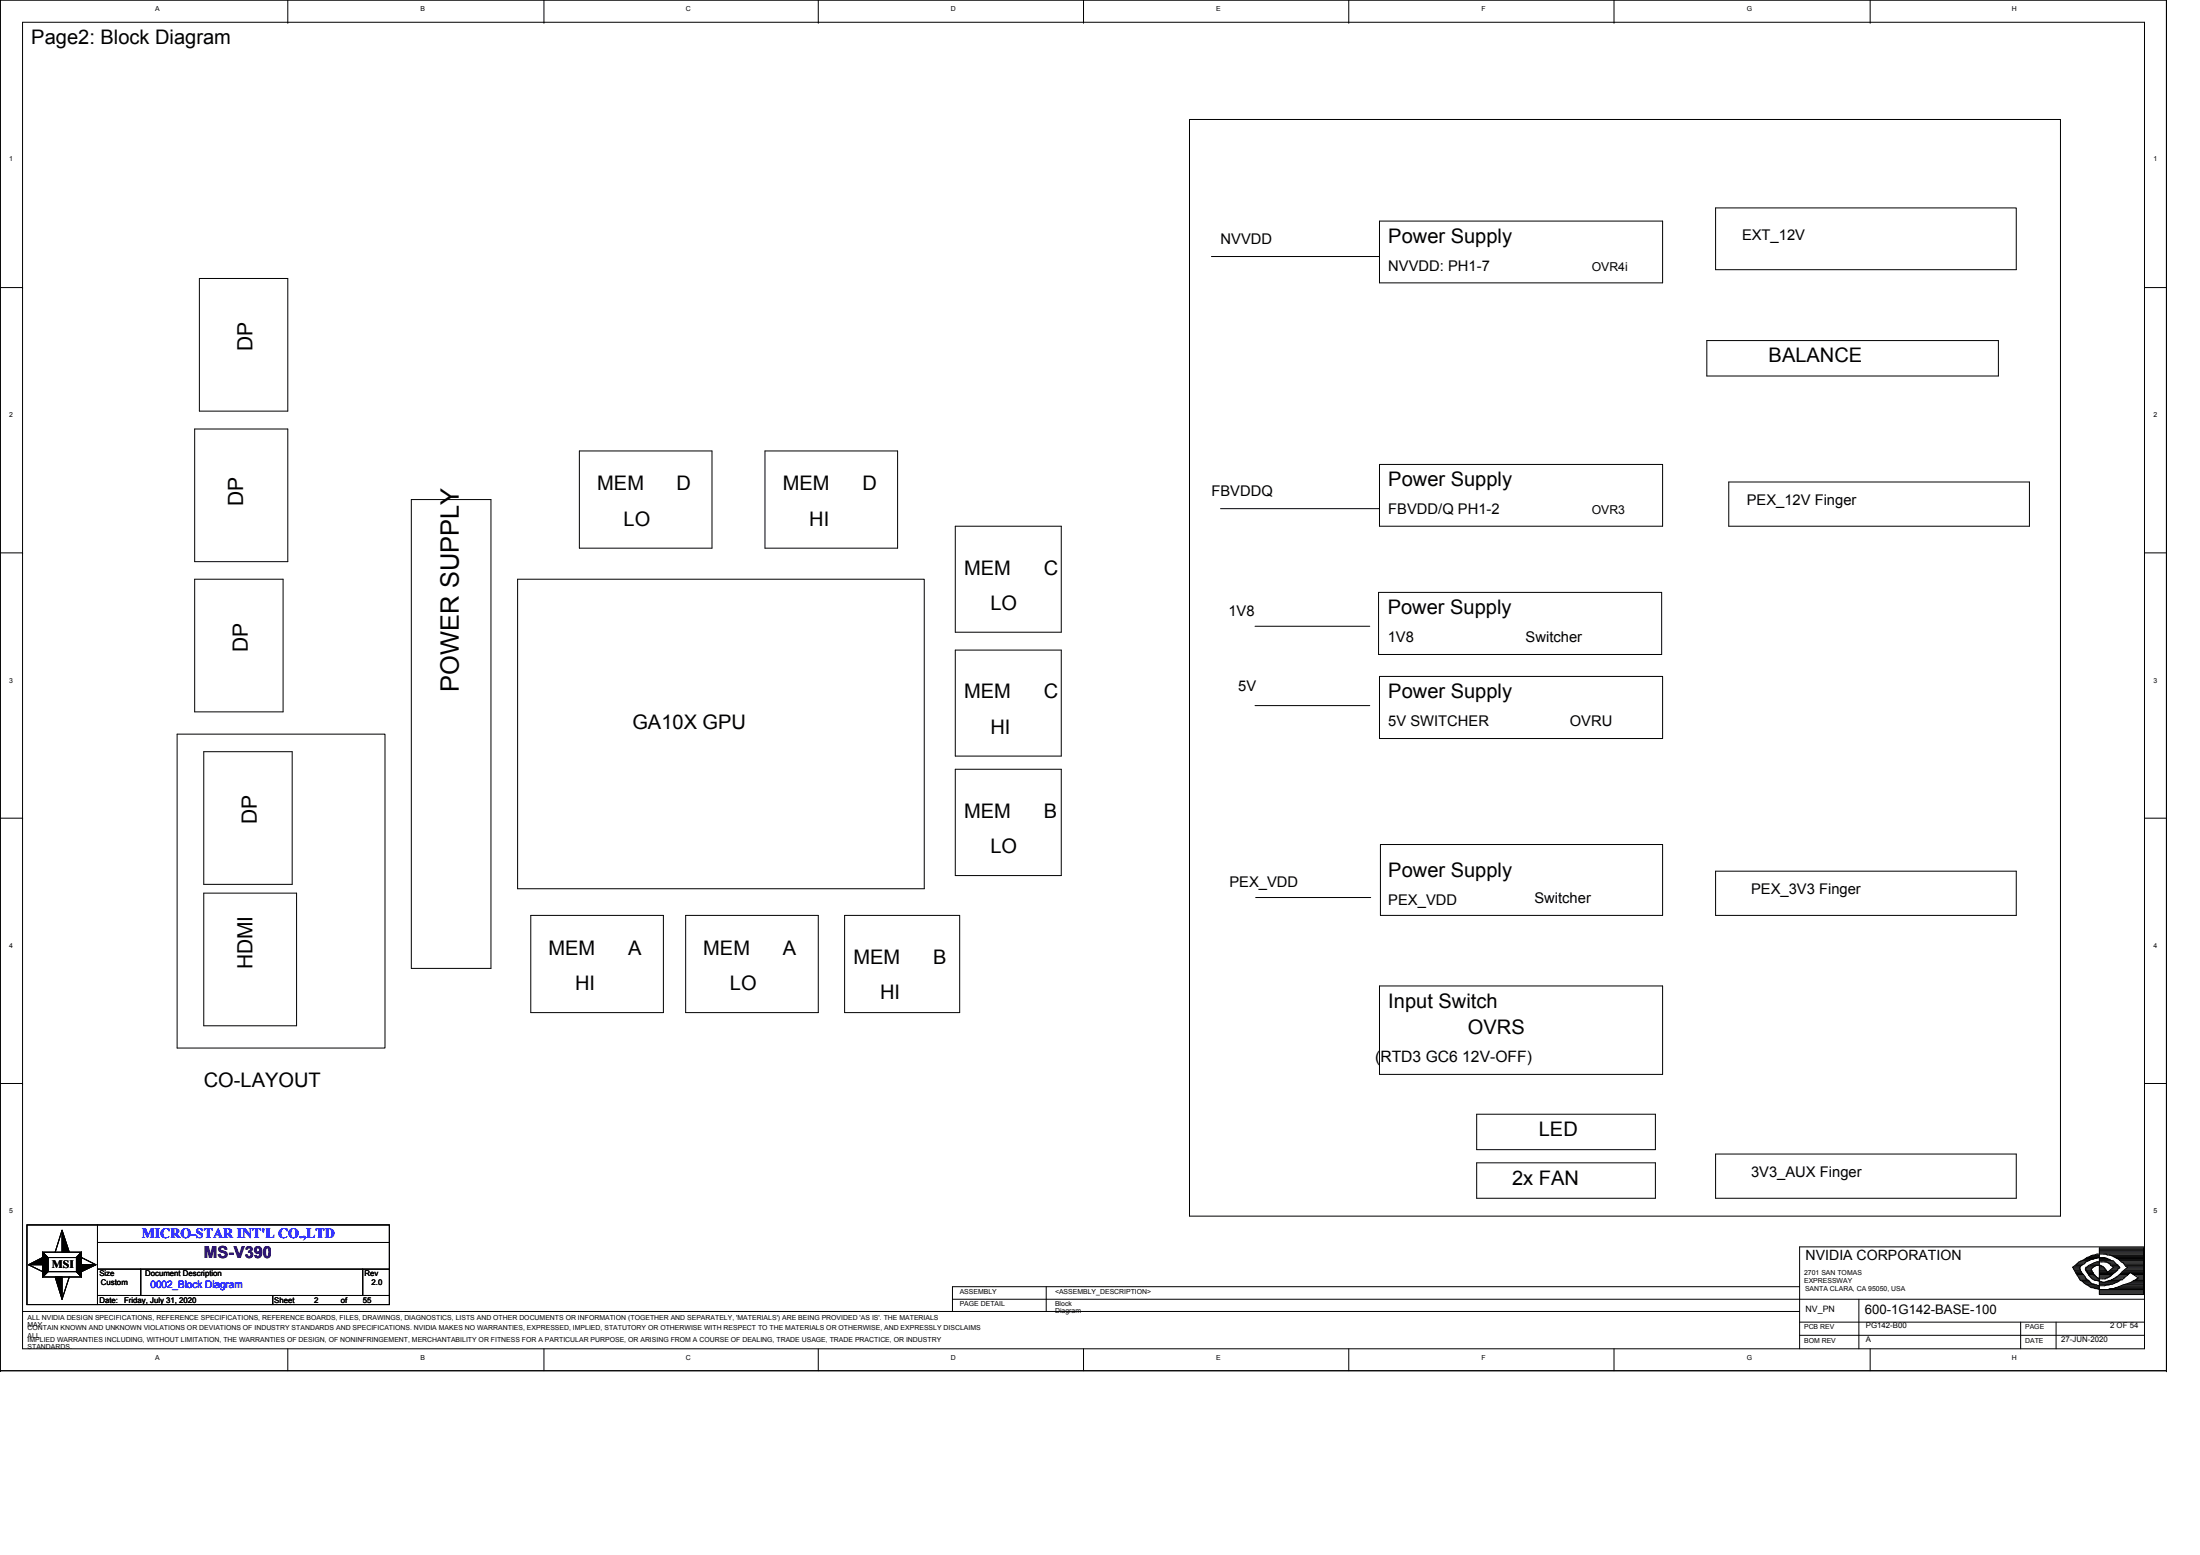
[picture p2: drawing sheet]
<svg xmlns="http://www.w3.org/2000/svg" width="297mm" height="210mm" viewBox="0 0 297 210" stroke-linecap="round" stroke-linejoin="round" font-family="sans-serif">
<g fill="none" stroke="#000" stroke-width=".14">
<path d="M0 0h.1M0 0h292.5v185M0 0v185M3 3h286.5v179.1h-286.5zM38.9 3h.1M38.9 0v3M73.4 3h.1M73.4 0v3M110.5 3h.1M110.5 0v3M146.3 3h.1M146.3 0v3"/>
<path d="M160.6 16.1h117.6v148.1h-117.6zM182.1 3h.1M182.1 0v3M217.9 3h.1M217.9 0v3M252.5 3h.1M252.5 0v3M0 38.8h3M3 38.8h.1M26.9 37.6h12v17.9h-12zM163.6 34.6h22.7v3.6h38.2v-8.4h-38.2v4.8M231.6 28.1h40.6v8.3h-40.6z"/>
<path d="M289.5 38.8h3M26.3 57.9h12.6v17.9h-12.6zM230.4 46h39.4v4.8h-39.4zM0 74.6h3M3 74.6h.1M26.3 78.2h11.9v17.9h-11.9zM55.5 67.4h10.8v63.3h-10.8zM69.9 78.2h54.9v41.8h-54.9zM78.2 60.9h17.9v13.1h-17.9zM103.3 60.9h17.9v13.1h-17.9zM129 71h14.3v14.3h-14.3zM164.8 68.7h21.5"/>
<path d="M186.1 80h38.3v8.3h-38.3zM186.3 62.7h38.2v8.3h-38.2zM233.4 65.1h40.6v5.9h-40.6zM289.5 74.6h3M23.9 99.1h28.1v42.4h-28.1zM129 87.8h14.3v14.3h-14.3zM169.5 95.2h15.4M169.5 84.5h15.4M186.3 91.3h38.2v8.4h-38.2zM0 110.4h3M3 110.4h.1M27.5 101.5h11.9v17.9h-11.9z"/>
<path d="M129 103.8h14.3v14.4h-14.3zM186.4 114h38.1v9.6h-38.1zM231.6 117.6h40.6v6h-40.6zM289.5 110.4h3M27.5 120.6h12.5v17.9h-12.5zM71.7 123.6h17.9v13.1h-17.9zM92.6 123.6h17.9v13.1h-17.9zM114 123.6h15.6v13.1h-15.6zM169.5 121.2h15.6M186.3 133.1h38.2v11.9h-38.2zM0 146.3h3M3 146.3h.1"/>
<path d="M199.4 157h24.1v4.7h-24.1zM199.4 150.4h24.1v4.8h-24.1zM231.6 155.8h40.6v5.9h-40.6zM289.5 146.3h3M3 177h240M3.6 165.3h49v10.8h-49zM3.8 170.7l2 1M3.8 170.7l2-1v1zM5.8 169h5.2v3.4h-5.2zM5.8 169l.7 .7v2l-.7 .7zM5.8 169l.7 .7M6.5 169.7h3.8v2h-3.8z"/>
<path d="M6.5 171.7l-.7 .7M7.4 172.4h1v3zM8.4 166.1l1 2.9h-1zM8.4 166.1l-1 2.9M9.4 172.4l-1 3M10.3 171.7l.7 .7M11 169v3.4l-.7-.7v-2zM11 169l-.7 .7M11 169.7l2 1M11 170.7h2l-2 1zM13.2 174.9h39.4M13.2 171.3h39.4"/>
<path d="M13.2 167.7h39.4M13.2 165.3v10.8M19 171.3v3.6M36.8 174.9v1.2M49 171.3v3.6M128.6 175.4h160.9M141.3 173.7v3.3M243 173.7h-114.4v3.3M243 178.5h46.5M251 175.4v6.7M272.8 178.5v3.6M277.6 178.5v3.6"/>
<path d="M279.9 171.1h.9M279.9 171.1l.2 .4M280 171.2h.8M280 171.3h.8M280.1 170.9h.8M280.1 171.4h.8M280.1 171.5h.8M280.1 171.5l.2 .4M280.2 170.8h.8M280.2 171.8h.8M280.2 171.7h.8M280.3 170.7h.9"/>
<path d="M280.3 171.9l.4 .6M280.3 171.9h.9M280.4 170.6h.9M280.4 170.6l-.5 .5M280.4 172h.9M280.4 172.1h.9M280.6 170.5h.9M280.6 172.2h.8M280.7 172.5l.2 .3 1.1 .8M280.7 172.4h.8M280.7 172.5h.9M280.8 171.1v.1"/>
<path d="M280.8 171.2v.1M280.8 171.3l.1 .1M280.8 172.6h1M280.9 170.9l-.1 .2M280.9 170.2h1M280.9 171.4v.1M280.9 171.5l.3 .4M280.9 172.8h.9M281 172.8h1M281.2 170.7l-.3 .2M281.2 170.1h.9M281.2 171.9l.1 .1"/>
<path d="M281.2 173h.9M281.3 172l.3 .6 .4 .2M281.3 173.1h.9M281.4 170h.9M281.5 169.9h1.4M281.5 173.2h.8M281.6 170.3l-.4 .4M281.6 173.3h1.1M281.6 171.5h.9M281.6 171.4h.7M281.6 171.5l.2 .2M281.6 171.4v.1"/>
<path d="M281.6 171.3v.1M281.6 171.2l-.1 .1h.1M281.6 171.2h.9M281.6 171.3h.7M281.8 171.1h-.2v.1M281.8 173.4h1.1M281.8 171.8h.8M281.8 171.1h.8M281.9 169.7h1.5M281.9 171.9h.7M281.9 170.9h1M282 173.6h1.4"/>
<path d="M282 172.1h.9M282 172h.7M282 172.1l.3 .4h1M282 173.6l.3 .2 1.1 .3M282 172.8l.3 .4M282.1 170.1l-.5 .2h-.8M282.1 169.6h1.3M282.1 172.2h.8M282.1 170.8h1.1M282.2 173.7h1.2M282.2 172.4h.9M282.3 170l-.2 .1"/>
<path d="M282.3 169.5h1.1M282.3 172.5l.2 .1h.9M282.3 169.5l-1.6 .8-.3 .3M282.3 173.2l.4 .1M282.3 170.7h1.1M282.5 173.8h.9M282.5 171.7h-.7l.2 .4M282.5 172.6l.4 .2 .8 .2a.75 .75 0 0 0 .8 0M282.5 171.7l.1 .1M282.6 171.1l-.3 .2 .2 .4M282.6 171.8l.1 .2M282.6 170.6h.8"/>
<path d="M282.7 172l.2 .2M282.7 173.3l.4 .1a1.69 1.69 0 0 0 1.4 0h.3M282.7 172.8h.7M282.9 169.9l-.6 .1M282.9 169.4h.5M282.9 169.4l-.6 .1M282.9 170.5h.5M282.9 173.9h.5M282.9 172.8h.5M282.9 172.2l.2 .2M283.1 172.4l.3 .2M283.4 171.8h2.2"/>
<path d="M283.4 174.1h6M283.4 169.7l-.5 .2M283.4 169h6M283.4 168.6h6M283.4 169.2h6M283.4 168.8h6M283.4 168.7h6M283.4 168.9h6M283.4 174.2h6M283.4 174.7h6M283.4 174.5h6M283.4 174.4h6"/>
<path d="M283.4 174.3h6M283.4 172.5h1.1M283.4 172.4h1.4M283.4 173.1h2.3M283.4 172.2h1.6M283.4 172.1h1.7M283.4 173.2h2.1M283.4 173.3h1.7M283.4 172h1.8M283.4 171.9h2M283.4 173.4h1.4M283.4 171.5h1"/>
<path d="M283.4 171.4h.9M283.4 171.2h.8M283.4 169.9h1.1M283.4 170h1.4M283.4 170.1h1.6M283.4 170.2h1.8M283.4 168.4h6v6.3h-6zM283.4 170.9h.4M283.4 174.1h1M283.4 169.7h.8l.3 .2M283.4 171.1h.6M283.4 171.3h.9"/>
<path d="M283.4 171.7h1.1M283.8 170.9l-.1-.1h-.6l-.5 .3M283.8 170.9h.1l.3 .3M284.2 169.3h5.2M284.2 171.2l.1 .2M284.3 170.3h1.1M284.3 171.4h.1l.1 .3M284.4 170.3l.2 .2M284.4 169.3h-.4a1.7 1.7 0 0 0-1.1 .1M284.4 170.3a3.3 3.3 0 0 0-2.4 .5l-.2 .3M284.4 170.3h.1M284.4 169.3l.1 .1 .6 .1"/>
<path d="M284.4 169.3h.1M284.4 174.1h.1M284.5 169.9l.4 .1 .1 .1M284.5 172.5h-.1a.91 .91 0 0 1-1 .1M284.5 173h1.4M284.6 170.5h1M284.6 170.5l.8 .6M284.6 171.7h1.1M284.8 170.6h.9M284.8 169.4h4.6M284.8 172.4l-.3 .1M284.8 172.4h.1"/>
<path d="M284.9 172.8h1.3M284.9 171.5h.9M285 172.2l-.2 .2M285 170.7h.8M285 171.4h.9M285 170.1a1.19 1.19 0 0 1 .8 .6h.1v.1M285.1 172.1l-.1 .1M285.1 171.3h.8M285.1 170.8h.8M285.1 172.8h1.3M285.1 169.5h4.3M285.1 173.9h4.3"/>
<path d="M285.1 172.8l-.6 .2M285.1 169.5l.3 .1M285.2 170.9h.9M285.2 171.2h.9M285.4 171.1h.8M285.4 172.6h1.1M285.4 169.6h4M285.4 171.1l-.9 .7v-.1M285.4 172.6l-.3 .2M285.4 171.1h.1M285.4 171.9l-.3 .2M285.4 169.6l.4 .3"/>
<path d="M285.5 173.2l-.7 .2M285.6 172.5h1.2M285.6 173.8h3.8M285.6 169.7h3.8M285.7 172.4h1.2M285.8 169.9h3.6M285.8 169.9l.9 .6M285.8 171.5l-.4 .4M285.9 171.3l-.1 .2M285.9 172.2h1.1M285.9 170.8l.2 .1M286.1 171.2l-.2 .1"/>
<path d="M286.1 172.1h1.2M286.1 173.7h3.3M286.1 170h3.3M286.1 173.7l-.7 .2-1 .2M286.1 170.9l.1 .2M286.2 171.1v.1h-.1M286.2 172h1.2M286.2 170.1h3.2M286.2 172l-.8 .6M286.3 171.9h1.2M286.4 170.2h3M286.4 173.6h3"/>
<path d="M286.5 170.3h2.9M286.5 171.8h2.9M286.7 170.5h2.7M286.7 170.5l.3 .4 .3 .2M286.7 171.7h2.7M286.8 172.5l-.3 .3h-.2l-.2 .2-.6 .2M286.8 173.4h2.6M286.8 170.6h2.6M286.8 171.5h2.6M286.9 170.7h2.5M286.9 171.4h2.5M287 170.8h2.4"/>
<path d="M287 171.3h2.4M287.1 170.9h2.3M287.1 171.2h2.3M287.1 173.3h2.3M287.3 172.1l-.5 .4M287.3 171.1l-1.1 .9M287.3 171.1h2.1M287.5 173.2h1.9M287.6 171.8l-.3 .3M287.6 171.8l.3 .1M287.6 171.8h.1M287.7 173.1h1.7"/>
<path d="M287.9 171.9h1.5M287.9 171.9l.8 .6M288 172h1.4M288 173h1.4M288.1 172.8h1.3M288.1 172.8l-.4 .3-1.6 .6M288.2 172.1h1.2M288.3 172.8h1.1M288.4 172.6h1M288.4 172.2h1M288.7 172.5l-.6 .3M288.7 172.4h.7"/>
<path d="M288.7 172.5h.7M289.5 168.3h-46.5v13.8M0 185h.1M0 185h292.5M38.9 182.1v2.9M73.4 182.1v2.9M110.5 182.1v2.9M146.3 182.1v2.9M182.1 182.1v2.9M217.9 182.1v2.9M243 180.2h46.5M252.5 182.1v2.9"/>
<path d="M292.5 185h.1"/>
</g>
<g fill="#000">
<path d="M3.8 170.7l2-1v1zM8.4 166.1l1 2.9h-1zM7.4 172.4h1v3zM11 170.7h2l-2 1z"/>
<path d="M5.8 169l.7 .7v2l-.7 .7z" fill-rule="evenodd"/>
<path d="M5.8 169l.7 .7v2l-.7 .7z" fill-rule="evenodd"/>
<path d="M5.8 169l.7 .7v2l-.7 .7z" fill-rule="evenodd"/>
<path d="M11 169v3.4l-.7-.7v-2z" fill-rule="evenodd"/>
<path d="M11 169v3.4l-.7-.7v-2z" fill-rule="evenodd"/>
<path d="M11 169v3.4l-.7-.7v-2z" fill-rule="evenodd"/>
</g>
<text font-size="3.4" x="61.9" y="93.3" transform="rotate(-90 61.9 93.3)">POWER SUPPLY</text>
<g font-size="2.8">
<text x="34.1" y="47.4" transform="rotate(-90 34.1 47.4)">DP</text>
<text x="32.8" y="68.3" transform="rotate(-90 32.8 68.3)">DP</text>
<text x="33.5" y="88" transform="rotate(-90 33.5 88)">DP</text>
<text x="34.7" y="111.3" transform="rotate(-90 34.7 111.3)">DP</text>
<text x="34.1" y="130.9" transform="rotate(-90 34.1 130.9)">HDMI</text>
</g>
<g font-size="2.7">
<text x="4.2" y="5.9">Page2: Block Diagram</text>
<text x="187.4" y="32.8">Power Supply</text>
<text x="238.8" y="48.9">BALANCE</text>
<text x="187.4" y="65.6">Power Supply</text>
<text x="80.6" y="66.2">MEM</text>
<text x="84.2" y="71">LO</text>
<text x="91.4" y="66.2">D</text>
<text x="105.7" y="66.2">MEM</text>
<text x="109.3" y="71">HI</text>
<text x="116.5" y="66.2">D</text>
<text x="130.2" y="77.6">MEM</text>
<text x="140.9" y="77.6">C</text>
<text x="133.7" y="82.3">LO</text>
<text x="187.4" y="82.9">Power Supply</text>
<text x="130.2" y="94.3">MEM</text>
<text x="140.9" y="94.3">C</text>
<text x="187.4" y="94.3">Power Supply</text>
<text x="85.4" y="98.4">GA10X GPU</text>
<text x="133.7" y="99">HI</text>
<text x="130.2" y="110.4">MEM</text>
<text x="140.9" y="110.4">B</text>
<text x="133.7" y="115.1">LO</text>
<text x="187.4" y="118.4">Power Supply</text>
<text x="74" y="128.9">MEM</text>
<text x="84.8" y="128.9">A</text>
<text x="94.9" y="128.9">MEM</text>
<text x="105.7" y="128.9">A</text>
<text x="115.2" y="130.1">MEM</text>
<text x="126" y="130.1">B</text>
<text x="77.6" y="133.6">HI</text>
<text x="98.5" y="133.6">LO</text>
<text x="118.8" y="134.8">HI</text>
<text x="187.4" y="136.1">Input Switch</text>
<text x="198.2" y="139.6">OVRS</text>
<text x="27.5" y="146.8">CO-LAYOUT</text>
<text x="207.8" y="153.3">LED</text>
<text x="204.2" y="159.9">2x FAN</text>
</g>
<text font-size="2.2" fill="#400080" x="27.5" y="169.8">MS-V390</text>
<text font-size="2.1" x="185.7" y="143.3">(RTD3 GC6 12V-OFF)</text>
<g font-size="2">
<text x="164.8" y="33">NVVDD</text>
<text x="235.2" y="32.4">EXT_12V</text>
<text x="187.4" y="36.6">NVVDD: PH1-7</text>
<text x="163.6" y="67">FBVDDQ</text>
<text x="187.4" y="69.4">FBVDD/Q PH1-2</text>
<text x="235.8" y="68.2">PEX_12V Finger</text>
<text x="165.9" y="83.1">1V8</text>
<text x="187.4" y="86.7">1V8</text>
<text x="206" y="86.7">Switcher</text>
<text x="167.2" y="93.3">5V</text>
<text x="187.4" y="98">5V SWITCHER</text>
<text x="212" y="98">OVRU</text>
<text x="166" y="119.8">PEX_VDD</text>
<text x="187.4" y="122.2">PEX_VDD</text>
<text x="207.2" y="121.9">Switcher</text>
<text x="236.4" y="120.7">PEX_3V3 Finger</text>
<text x="236.4" y="158.9">3V3_AUX Finger</text>
</g>
<text font-size="1.9" fill="#00f" x="19.1" y="167.1">MICRO-STAR INT'L CO.,LTD</text>
<text font-size="1.9" x="243.8" y="170.1">NVIDIA CORPORATION</text>
<text font-size="1.8" x="251.8" y="177.3">600-1G142-BASE-100</text>
<g font-size="1.7">
<text x="214.9" y="36.6">OVR4i</text>
<text x="214.9" y="69.4">OVR3</text>
</g>
<text font-size="1.5" x="7" y="171.2">MSI</text>
<text font-size="1.4" fill="#00f" x="20.3" y="173.8">0002_Block Diagram</text>
<text font-size="1.2" x="243.8" y="177.1">NV_PN</text>
<g font-size="1.1">
<text x="13.4" y="172.3">Size</text>
<text x="13.6" y="173.5">Custom</text>
<text x="19.6" y="172.3">Document Description</text>
<text x="49.2" y="172.3">Rev</text>
<text x="50.2" y="173.5">2.0</text>
<text x="13.4" y="175.9">Date:</text>
<text x="16.8" y="175.9">Friday, July 31, 2020</text>
<text x="37" y="175.9">Sheet</text>
<text x="42.4" y="175.9">2</text>
<text x="46" y="175.9">of</text>
<text x="49" y="175.9">55</text>
<text x="251.9" y="179.3">PG142-B00</text>
<text x="284.9" y="179.3">2 OF 54</text>
<text x="251.9" y="181.1">A</text>
<text x="278.3" y="181.1">27-JUN-2020</text>
</g>
<g font-size=".9">
<text x="21" y="1.4">A</text>
<text x="56.8" y="1.4">B</text>
<text x="92.6" y="1.4">C</text>
<text x="128.4" y="1.4">D</text>
<text x="164.2" y="1.4">E</text>
<text x="200" y="1.4">F</text>
<text x="235.8" y="1.4">G</text>
<text x="271.6" y="1.4">H</text>
<text x="1.2" y="21.8">1</text>
<text x="290.7" y="21.8">1</text>
<text x="1.2" y="56.3">2</text>
<text x="290.7" y="56.3">2</text>
<text x="1.2" y="92.2">3</text>
<text x="290.7" y="92.2">3</text>
<text x="1.2" y="128">4</text>
<text x="290.7" y="128">4</text>
<text x="1.2" y="163.8">5</text>
<text x="290.7" y="163.8">5</text>
<text x="243.6" y="172.2">2701 SAN TOMAS</text>
<text x="243.6" y="173.1">EXPRESSWAY</text>
<text x="3.7" y="179.6">CONTAIN KNOWN AND UNKNOWN VIOLATIONS OR DEVIATIONS OF INDUSTRY STANDARDS AND SPECIFICATIONS. NVIDIA MAKES NO WARRANTIES, EXPRESSED, IMPLIED, STATUTORY OR OTHERWISE WITH RESPECT TO THE MATERIALS OR OTHERWISE, AND EXPRESSLY DISCLAIMS</text>
<text x="3.7" y="178.1">ALL NVIDIA DESIGN SPECIFICATIONS, REFERENCE SPECIFICATIONS, REFERENCE BOARDS, FILES, DRAWINGS, DIAGNOSTICS, LISTS AND OTHER DOCUMENTS OR INFORMATION (TOGETHER AND SEPARATELY, 'MATERIALS') ARE BEING PROVIDED 'AS IS'. THE MATERIALS</text>
<text x="3.7" y="179.1">MAY</text>
<text x="129.6" y="176.3">PAGE DETAIL</text>
<text x="129.6" y="174.7">ASSEMBLY</text>
<text x="142.4" y="174.7">&lt;ASSEMBLY_DESCRIPTION&gt;</text>
<text x="142.4" y="176.3">Block</text>
<text x="142.4" y="177.3">Diagram</text>
<text x="243.6" y="179.5">PCB REV</text>
<text x="243.7" y="174.3">SANTA CLARA, CA 95050, USA</text>
<text x="273.4" y="179.5">PAGE</text>
<text x="3.7" y="180.6">ALL</text>
<text x="3.7" y="181.1">IMPLIED WARRANTIES INCLUDING, WITHOUT LIMITATION, THE WARRANTIES OF DESIGN, OF NONINFRINGEMENT, MERCHANTABILITY OR FITNESS FOR A PARTICULAR PURPOSE, OR ARISING FROM A COURSE OF DEALING, TRADE USAGE, TRADE PRACTICE, OR INDUSTRY</text>
<text x="3.7" y="182.1">STANDARDS.</text>
<text x="21" y="183.5">A</text>
<text x="56.8" y="183.5">B</text>
<text x="92.6" y="183.5">C</text>
<text x="128.4" y="183.5">D</text>
<text x="164.2" y="183.5">E</text>
<text x="200" y="183.5">F</text>
<text x="235.8" y="183.5">G</text>
<text x="243.6" y="181.2">BOM REV</text>
<text x="271.6" y="183.5">H</text>
<text x="273.4" y="181.2">DATE</text>
</g>
</svg>
